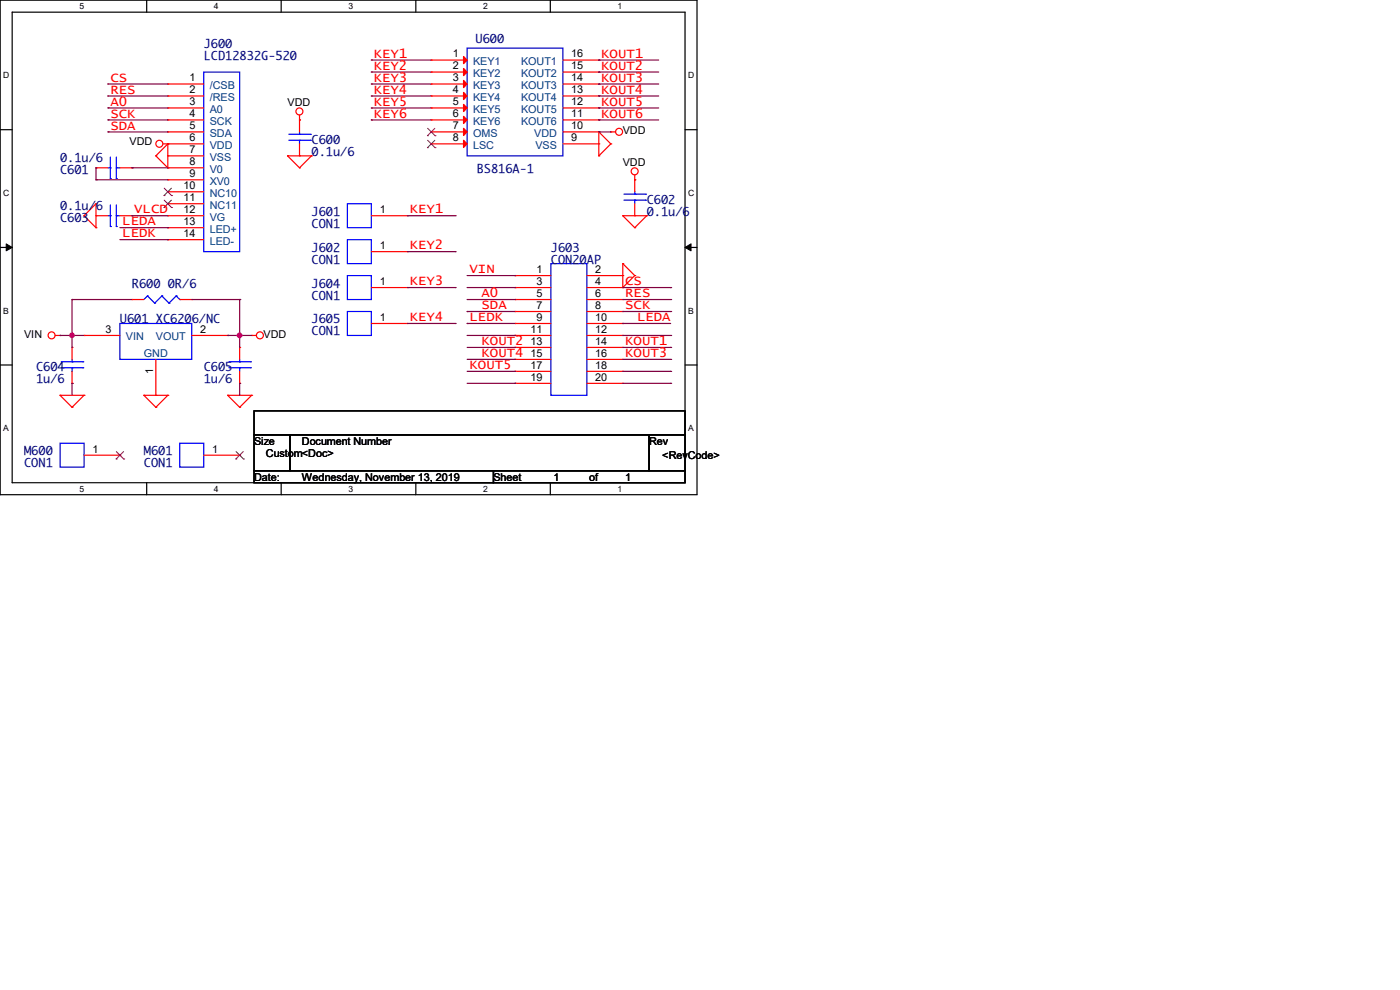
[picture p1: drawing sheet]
<svg xmlns="http://www.w3.org/2000/svg" width="297mm" height="210mm" viewBox="0 0 297 210" stroke-linecap="round" stroke-linejoin="round" font-family="sans-serif">
<path d="M0 0h147.9v104.9h-147.9zM2.6 2.6h142.7v99.8h-142.7z" fill="none" stroke="#000" stroke-width=".25"/>
<g fill="#fff">
<path d="M16.8 .3h1v2h-1z"/>
<path d="M16.8 102.7h1v1.9h-1z"/>
</g>
<path d="M31.1 0v2.6M31.1 102.4v2.5" fill="none" stroke="#000" stroke-width=".25"/>
<g fill="#fff">
<path d="M45.4 .3h1v2h-1z"/>
<path d="M45.4 102.7h1v1.9h-1z"/>
</g>
<path d="M59.6 0v2.6M59.6 102.4v2.5" fill="none" stroke="#000" stroke-width=".25"/>
<g fill="#fff">
<path d="M73.9 .3h1v2h-1z"/>
<path d="M73.9 102.7h1v1.9h-1z"/>
</g>
<path d="M88.2 0v2.6M88.2 102.4v2.5" fill="none" stroke="#000" stroke-width=".25"/>
<g fill="#fff">
<path d="M102.5 .3h1v2h-1z"/>
<path d="M102.5 102.7h1v1.9h-1z"/>
</g>
<path d="M116.8 0v2.6M116.8 102.4v2.5" fill="none" stroke="#000" stroke-width=".25"/>
<g fill="#fff">
<path d="M131 .3h1v2h-1z"/>
<path d="M131 102.7h1v1.9h-1z"/>
<path d="M.7 15h1.2v2h-1.2z"/>
<path d="M146 15h1.2v2h-1.2z"/>
<path d="M.7 40h1.2v2h-1.2z"/>
<path d="M146 40h1.2v2h-1.2z"/>
</g>
<path d="M0 27.5h2.6M145.3 27.5h2.6" fill="none" stroke="#000" stroke-width=".25"/>
<g fill="#fff">
<path d="M.7 64.9h1.2v2h-1.2z"/>
<path d="M146 64.9h1.2v2h-1.2z"/>
</g>
<path d="M0 52.5h2.6M145.3 52.5h2.6" fill="none" stroke="#000" stroke-width=".25"/>
<path d="M1.3 51.7l1.3 .8-1.3 .7zM145.3 52.5l1.3-.8v1.5z" fill="#000" stroke="#000" stroke-width=".21"/>
<g fill="#fff">
<path d="M.7 89.9h1.2v2h-1.2z"/>
<path d="M146 89.9h1.2v2h-1.2z"/>
</g>
<path d="M0 77.4h2.6M145.3 77.4h2.6M53.9 87.2h91.4v5h-91.4zM53.9 92.2h7.6v7.7h-7.6zM53.9 99.9h50.8v2.5h-50.8zM61.5 92.2h76.2v7.7h-76.2zM104.7 99.9h40.6v2.5h-40.6zM137.7 92.2h7.6v7.7h-7.6z" fill="none" stroke="#000" stroke-width=".25"/>
<g fill="none" stroke="#f00" stroke-width=".25">
<path d="M35.6 17.8h.1M35.6 17.8h7.6M91.5 12.7h.1M91.5 15.3h.1M91.5 17.8h.1M91.5 12.7h7.6M91.5 15.3h7.6M91.5 17.8h7.6M119.4 12.7h7.6M119.4 15.3h7.6M119.4 17.8h7.6M127 17.8h.1"/>
<path d="M127 15.3h.1M127 12.7h.1M20.4 35.6h.1M20.4 35.6h2.5M25.4 35.6h2.6M28 35.6h.1M33.1 33.1h.1M33.1 33.1l2.5 2.5M34.6 30.5h8.6M35.6 35.6h.1M35.6 30.5h.1M35.6 20.4h.1"/>
<path d="M35.6 22.9h.1M35.6 25.4h.1M35.6 28h.1M35.6 33.1h.1M35.6 38.1h.1M35.6 33.1h7.6M35.6 30.5v5.1M35.6 30.5l-2.5 2.6M35.6 28h7.6M35.6 20.4h7.6M35.6 22.9h7.6M35.6 25.4h7.6"/>
<path d="M35.6 35.6h7.6M35.6 38.1h7.6M61 33.1h.1M61 33.1h5.1M61 33.1l2.5 2.5M63.5 35.6h.1M63.5 25.4h.1M63.5 33.1h.1M63.5 24.4v3.6M63.5 30.5v2.6M66.1 33.1h.1M66.1 33.1l-2.6 2.5"/>
<path d="M91.5 20.4h.1M91.5 22.9h.1M91.5 25.4h.1M91.5 28h.1M91.5 30.5h.1M91.5 30.5h7.6M91.5 28h7.6M91.5 20.4h7.6M91.5 22.9h7.6M91.5 25.4h7.6M119.4 30.5h7.6M119.4 28h7.6"/>
<path d="M119.4 20.4h7.6M119.4 22.9h7.6M119.4 25.4h7.6M127 28h.1M127 33.1h.1M127 30.5h.1M127 25.4h.1M127 22.9h.1M127 20.4h.1M127 28v5.1M127 28l2.6 2.5M129.6 28h.1"/>
<path d="M129.6 30.5h.1M129.6 28h1M129.6 30.5l-2.6 2.6M134.7 38.1h.1M134.7 37.1v3.6M17.8 45.8h.1M17.8 45.8l2.6 2.5M20.4 48.3h.1M20.4 43.2h.1M20.4 45.8h.1M20.4 43.2v5.1M20.4 43.2l-2.6 2.6"/>
<path d="M20.4 45.8h2.5M25.4 45.8h2.6M28 45.8h.1M35.6 40.7h.1M35.6 43.2h.1M35.6 45.8h.1M35.6 48.3h.1M35.6 50.8h.1M35.6 45.8h7.6M35.6 40.7h7.6M35.6 43.2h7.6M35.6 48.3h7.6"/>
<path d="M35.6 50.8h7.6M78.8 45.8h7.6M78.8 53.4h7.6M86.4 45.8h.1M86.4 53.4h.1M109.3 58.5h.1M109.3 58.5h7.6M124.5 58.5h7.6M132.1 45.8h.1M132.1 55.9h.1M132.1 58.5h.1M132.1 45.8h5.1"/>
<path d="M132.1 45.8l2.6 2.5M132.1 55.9v5.1M132.1 55.9l2.6 2.6M134.7 48.3h.1M134.7 58.5h.1M134.7 45.8h.1M134.7 43.2v2.6M134.7 58.5l-2.6 2.5M137.2 45.8h.1M137.2 45.8l-2.5 2.5M11.7 71.2h1M12.7 71.2h.1"/>
<path d="M15.3 73.7h.1M15.3 73.7v2.5M15.3 78.8v2.5M17.8 71.2h.1M17.8 71.2h7.6M28 63.5h.1M28 63.5h2.5M33.1 76.2v7.7M38.1 63.5h2.6M40.7 63.5h.1M40.7 71.2h7.6M48.3 71.2h.1"/>
<path d="M50.8 73.7h.1M50.8 73.7v2.5M50.8 78.8v2.5M53.4 71.2h.1M53.4 71.2h1M78.8 61h7.6M78.8 68.6h7.6M86.4 61h.1M86.4 68.6h.1M109.3 61h.1M109.3 63.5h.1M109.3 66.1h.1"/>
<path d="M109.3 68.6h.1M109.3 71.2h.1M109.3 73.7h.1M109.3 76.2h.1M109.3 78.8h.1M109.3 71.2h7.6M109.3 63.5h7.6M109.3 61h7.6M109.3 68.6h7.6M109.3 66.1h7.6M109.3 73.7h7.6M109.3 76.2h7.6"/>
<path d="M109.3 78.8h7.6M124.5 71.2h7.6M124.5 63.5h7.6M124.5 61h7.6M124.5 68.6h7.6M124.5 66.1h7.6M124.5 73.7h7.6M124.5 76.2h7.6M124.5 78.8h7.6M132.1 61h.1M132.1 63.5h.1M132.1 66.1h.1"/>
<path d="M132.1 68.6h.1M132.1 71.2h.1M132.1 73.7h.1M132.1 76.2h.1M132.1 78.8h.1M12.7 83.9h.1M12.7 83.9h5.1M12.7 83.9l2.6 2.5M15.3 86.4h.1M15.3 81.3h.1M17.8 83.9h.1M17.8 83.9l-2.5 2.5"/>
<path d="M17.8 96.6h7.6M25.4 96.6h.1M30.5 83.9h.1M30.5 83.9h5.1M30.5 83.9l2.6 2.5M33.1 86.4h.1M33.1 83.9h.1M35.6 83.9h.1M35.6 83.9l-2.5 2.5M43.2 96.6h7.6M48.3 83.9h.1M48.3 83.9h5.1"/>
<path d="M48.3 83.9l2.5 2.5M50.8 86.4h.1M50.8 96.6h.1M50.8 81.3h.1M53.4 83.9h.1M53.4 83.9l-2.6 2.5M109.3 81.3h.1M109.3 81.3h7.6M124.5 81.3h7.6M132.1 81.3h.1"/>
<circle cx="33.8" cy="30.5" r=".74"/>
<circle cx="63.5" cy="23.6" r=".74"/>
<circle cx="131.3" cy="28" r=".74"/>
<circle cx="134.6" cy="36.3" r=".74"/>
<circle cx="10.9" cy="71.1" r=".74"/>
<circle cx="55.1" cy="71.1" r=".74"/>
</g>
<g fill="none" stroke="#00f" stroke-width=".25">
<path d="M43.2 15.3h7.6v38.1h-7.6zM99.1 10.2h20.3v22.9h-20.3zM22.9 35.6h.5M23.4 35.6h.1M23.4 37.9h.1M23.4 33.3v4.6M24.7 37.9h.1M24.7 35.6h.1M24.7 35.6h.7M24.7 33.3v4.6M61.3 29.8h4.5M61.3 28.5h4.5"/>
<path d="M63.5 28.5h.1M63.5 29.8h.1M63.5 28v.5M63.5 29.8v.7M65.8 29.8h.1M65.8 28.5h.1M22.9 45.8h.5M23.4 45.8h.1M23.4 48h.1M23.4 43.5v4.5M24.7 48h.1M24.7 45.8h.1"/>
<path d="M24.7 43.5v4.5M24.7 45.8h.7M73.7 58.5h5.1v5h-5.1zM73.7 43.2h5.1v5.1h-5.1zM73.7 50.8h5.1v5.1h-5.1zM116.9 55.9h7.6v28h-7.6zM132.4 42.5h4.5M132.4 41.2h4.5M134.7 41.2h.1M134.7 42.5h.1M134.7 40.7v.5M134.7 42.5v.7"/>
<path d="M136.9 42.5h.1M136.9 41.2h.1M13 78h4.6M13 76.8h4.6M15.3 76.8h.1M15.3 78h.1M15.3 76.2v.6M15.3 78v.8M17.6 78h.1M17.6 76.8h.1M25.4 68.6h15.3v7.6h-15.3zM31.3 62.8h.1"/>
<path d="M31.3 62.8l-.8 .7M31.3 62.8l1.5 1.5M32.8 64.3h.1M34.3 62.8h.1M34.3 62.8l-1.5 1.5M34.3 62.8l1.6 1.5M35.9 64.3h.1M37.4 62.8h.1M37.4 62.8l-1.5 1.5M37.4 62.8l.7 .7M38.1 63.5h.1M48.6 78h4.5"/>
<path d="M48.6 76.8h4.5M50.8 76.8h.1M50.8 78h.1M50.8 76.2v.6M50.8 78v.8M53.1 78h.1M53.1 76.8h.1M73.7 66.1h5.1v5.1h-5.1zM12.7 94h5.1v5.1h-5.1zM38.1 94h5.1v5.1h-5.1z"/>
</g>
<g fill="#f00" stroke="#f00" stroke-width=".25">
<path d="M98.3 12l.8 .7-.8 .8z"/>
<path d="M98.3 14.5l.8 .8-.8 .7z"/>
<path d="M98.3 17.1l.8 .7-.8 .8z"/>
<path d="M98.3 19.6l.8 .8-.8 .7z"/>
<path d="M98.3 22.1l.8 .8-.8 .8z"/>
<path d="M98.3 24.7l.8 .7-.8 .8z"/>
<path d="M98.3 27.2l.8 .8-.8 .7z"/>
<path d="M98.3 29.8l.8 .7-.8 .8z"/>
</g>
<g fill="none" stroke="#804000" stroke-width=".21">
<path d="M34.8 39.9l1.6 1.6M36.4 39.9l-1.6 1.6M90.7 28.8h.1M90.7 31.3h.1M90.7 27.2l1.6 1.6M90.7 29.8l1.6 1.5M92.2 27.2l-1.5 1.6M92.2 29.8l-1.5 1.5M92.3 28.8h.1M92.3 31.3h.1M34.8 41.5h.1M34.8 44h.1"/>
<path d="M34.8 42.5l1.6 1.5M36.4 42.5l-1.6 1.5M36.4 41.5h.1M36.4 44h.1M24.6 97.4h.1M24.7 95.8l1.5 1.6M26.2 95.8l-1.6 1.6M26.2 97.4h.1M50 97.4h.1M50.1 95.8l1.5 1.6M51.6 95.8l-1.6 1.6M51.6 97.4h.1"/>
</g>
<g fill="none" stroke="#800040" stroke-width=".25">
<path d="M22.9 17.8h.1M22.9 17.8h12.7M78.8 12.7h.1M78.8 15.3h.1M78.8 17.8h.1M78.8 17.8h12.7M78.8 12.7h12.7M78.8 15.3h12.7M127 12.7h.1M127 15.3h.1M127 17.8h.1M127 17.8h12.7"/>
<path d="M127 12.7h12.7M127 15.3h12.7M20.4 38.1h.1M20.4 35.6h.1M20.4 38.1h15.2M20.4 35.6v2.5M22.9 20.4h.1M22.9 22.9h.1M22.9 25.4h.1M22.9 28h.1M22.9 20.4h12.7M22.9 22.9h12.7"/>
<path d="M22.9 25.4h12.7M22.9 28h12.7M28 35.6h.1M28 35.6h7.6M78.8 20.4h.1M78.8 22.9h.1M78.8 25.4h.1M78.8 20.4h12.7M78.8 22.9h12.7M78.8 25.4h12.7M127 20.4h.1M127 22.9h.1"/>
<path d="M127 28h.1M127 25.4h.1M127 20.4h12.7M127 22.9h12.7M127 25.4h12.7M127 28h2.6M25.4 48.3h10.2M25.4 50.8h10.2M28 45.8h.1M28 45.8h7.6M35.6 48.3h.1M35.6 50.8h.1"/>
<path d="M86.4 45.8h10.2M86.4 53.4h10.2M96.6 45.8h.1M96.6 53.4h.1M99.1 58.5h10.2M109.3 58.5h.1M12.7 71.2h.1M12.7 71.2h5.1M15.3 71.2h.1M15.3 63.5h.1M15.3 63.5v10.2M15.3 63.5h12.7"/>
<path d="M40.7 63.5h10.1M48.3 71.2h.1M48.3 71.2h5.1M50.8 71.2h.1M50.8 63.5h.1M50.8 63.5v10.2M86.4 61h10.2M86.4 68.6h10.2M96.6 61h.1M96.6 68.6h.1M99.1 66.1h.1M99.1 68.6h.1"/>
<path d="M99.1 71.2h10.2M99.1 61h10.2M99.1 68.6h10.2M99.1 63.5h10.2M99.1 66.1h10.2M99.1 73.7h10.2M99.1 78.8h10.2M99.1 76.2h10.2M109.3 71.2h.1M109.3 61h.1M109.3 63.5h.1M109.3 73.7h.1"/>
<path d="M109.3 78.8h.1M109.3 76.2h.1M132.1 68.6h.1M132.1 71.2h10.2M132.1 61h10.2M132.1 68.6h10.2M132.1 63.5h10.2M132.1 66.1h10.2M132.1 73.7h10.2M132.1 78.8h10.2M132.1 76.2h10.2M142.3 61h.1"/>
<path d="M142.3 63.5h.1M142.3 66.1h.1M142.3 73.7h.1M142.3 71.2h.1M142.3 76.2h.1M142.3 78.8h.1M15.3 81.3h.1M15.3 81.3v2.6M50.8 81.3h.1M50.8 81.3v2.6M99.1 81.3h10.2M109.3 81.3h.1"/>
<path d="M132.1 81.3h10.2M142.3 81.3h.1"/>
</g>
<g fill="#f0f" stroke="#f0f" stroke-width=".25">
<circle cx="50.8" cy="71.1" r=".49"/>
<circle cx="15.3" cy="71.1" r=".49"/>
</g>
<g font-size="2.8" fill="#f00">
<text x="23.4" y="17.3">CS</text>
<text x="79.3" y="12.2">KEY1</text>
<text x="79.3" y="14.8">KEY2</text>
<text x="79.3" y="17.3">KEY3</text>
<text x="127.6" y="12.2">KOUT1</text>
<text x="127.6" y="14.8">KOUT2</text>
<text x="127.6" y="17.3">KOUT3</text>
<text x="23.4" y="19.9">RES</text>
<text x="23.4" y="22.4">A0</text>
<text x="79.3" y="19.9">KEY4</text>
<text x="79.3" y="22.4">KEY5</text>
<text x="127.6" y="19.9">KOUT4</text>
<text x="127.6" y="22.4">KOUT5</text>
<text x="23.4" y="24.9">SCK</text>
<text x="23.4" y="27.5">SDA</text>
<text x="79.3" y="24.9">KEY6</text>
<text x="127.6" y="24.9">KOUT6</text>
<text x="26" y="47.8">LEDA</text>
<text x="28.5" y="45.3">VLCD</text>
<text x="86.9" y="45.3">KEY1</text>
<text x="26" y="50.3">LEDK</text>
<text x="86.9" y="52.9">KEY2</text>
<text x="99.6" y="58">VIN</text>
<text x="86.9" y="60.5">KEY3</text>
<text x="102.2" y="63">A0</text>
<text x="102.2" y="65.6">SDA</text>
<text x="132.6" y="60.5">CS</text>
<text x="132.6" y="63">RES</text>
<text x="132.6" y="65.6">SCK</text>
<text x="86.9" y="68.1">KEY4</text>
<text x="99.6" y="68.1">LEDK</text>
<text x="135.2" y="68.1">LEDA</text>
<text x="102.2" y="73.2">KOUT2</text>
<text x="102.2" y="75.7">KOUT4</text>
<text x="132.6" y="73.2">KOUT1</text>
<text x="132.6" y="75.7">KOUT3</text>
<text x="99.6" y="78.3">KOUT5</text>
</g>
<g font-size="2.5" fill="#000080">
<text x="43.2" y="10.2">J600</text>
<text x="100.9" y="9.2">U600</text>
<text x="43.2" y="12.7">LCD12832G-520</text>
<text x="12.7" y="34.3">0.1u/6</text>
<text x="66.1" y="30.5">C600</text>
<text x="66.1" y="33.1">0.1u/6</text>
<text x="12.7" y="36.9">C601</text>
<text x="101.1" y="36.6">BS816A-1</text>
<text x="12.7" y="47">C603</text>
<text x="12.7" y="44.5">0.1u/6</text>
<text x="66.1" y="45.8">J601</text>
<text x="137.2" y="43.2">C602</text>
<text x="137.2" y="45.8">0.1u/6</text>
<text x="66.1" y="48.3">CON1</text>
<text x="66.1" y="53.4">J602</text>
<text x="116.9" y="53.4">J603</text>
<text x="66.1" y="55.9">CON1</text>
<text x="116.9" y="55.9">CON20AP</text>
<text x="28" y="61">R600 0R/6</text>
<text x="66.1" y="61">J604</text>
<text x="66.1" y="63.5">CON1</text>
<text x="25.4" y="68.6">U601 XC6206/NC</text>
<text x="66.1" y="68.6">J605</text>
<text x="66.1" y="71.2">CON1</text>
<text x="7.7" y="78.8">C604</text>
<text x="7.7" y="81.3">1u/6</text>
<text x="43.2" y="78.8">C605</text>
<text x="43.2" y="81.3">1u/6</text>
<text x="5.1" y="96.6">M600</text>
<text x="5.1" y="99.1">CON1</text>
<text x="30.5" y="96.6">M601</text>
<text x="30.5" y="99.1">CON1</text>
</g>
<g font-size="2.3">
<text x="40.2" y="17.3">1</text>
<text x="96.1" y="12.2">1</text>
<text x="96.1" y="14.7">2</text>
<text x="96.1" y="17.3">3</text>
<text x="121.2" y="17.3">14</text>
<text x="121.2" y="14.7">15</text>
<text x="121.2" y="12.2">16</text>
<text x="40.2" y="19.8">2</text>
<text x="40.2" y="22.4">3</text>
<text x="61" y="22.4">VDD</text>
<text x="96.1" y="19.8">4</text>
<text x="96.1" y="22.4">5</text>
<text x="121.2" y="22.4">12</text>
<text x="121.2" y="19.8">13</text>
<text x="40.2" y="24.9">4</text>
<text x="40.2" y="27.4">5</text>
<text x="40.2" y="30">6</text>
<text x="96.1" y="24.9">6</text>
<text x="96.1" y="27.4">7</text>
<text x="96.1" y="30">8</text>
<text x="121.2" y="30">9</text>
<text x="121.2" y="27.4">10</text>
<text x="121.2" y="24.9">11</text>
<text x="132.1" y="28.5">VDD</text>
<text x="27.5" y="30.8">VDD</text>
<text x="40.2" y="32.5">7</text>
<text x="40.2" y="35.1">8</text>
<text x="132.1" y="35.1">VDD</text>
<text x="38.9" y="40.1">10</text>
<text x="40.2" y="37.6">9</text>
<text x="38.9" y="42.7">11</text>
<text x="38.9" y="45.2">12</text>
<text x="38.9" y="47.8">13</text>
<text x="80.6" y="45.2">1</text>
<text x="38.9" y="50.3">14</text>
<text x="80.6" y="52.8">1</text>
<text x="113.8" y="57.9">1</text>
<text x="126.3" y="57.9">2</text>
<text x="80.6" y="60.5">1</text>
<text x="113.8" y="60.5">3</text>
<text x="113.8" y="63">5</text>
<text x="113.8" y="65.5">7</text>
<text x="126.3" y="60.5">4</text>
<text x="126.3" y="63">6</text>
<text x="126.3" y="65.5">8</text>
<text x="5.1" y="71.7">VIN</text>
<text x="22.4" y="70.6">3</text>
<text x="42.5" y="70.6">2</text>
<text x="55.9" y="71.7">VDD</text>
<text x="80.6" y="68.1">1</text>
<text x="112.6" y="70.6">11</text>
<text x="113.8" y="68.1">9</text>
<text x="126.3" y="68.1">10</text>
<text x="126.3" y="70.6">12</text>
<text x="112.6" y="73.2">13</text>
<text x="112.6" y="75.7">15</text>
<text x="126.3" y="73.2">14</text>
<text x="126.3" y="75.7">16</text>
<text x="32.5" y="79.3" transform="rotate(-90 32.5 79.3)">1</text>
<text x="112.6" y="78.2">17</text>
<text x="112.6" y="80.8">19</text>
<text x="126.3" y="78.2">18</text>
<text x="126.3" y="80.8">20</text>
<text x="53.9" y="94.3">Size</text>
<text x="64" y="94.3">Document Number</text>
<text x="137.7" y="94.3">Rev</text>
<text x="19.6" y="96">1</text>
<text x="45" y="96">1</text>
<text x="53.9" y="101.9">Date:</text>
<text x="56.4" y="96.9">Custom&lt;Doc&gt;</text>
<text x="64.1" y="101.9">Wednesday, November 13, 2019</text>
<text x="104.7" y="101.9">Sheet</text>
<text x="117.4" y="101.9">1</text>
<text x="125" y="101.9">of</text>
<text x="132.6" y="101.9">1</text>
<text x="140.5" y="97.4">&lt;RevCode&gt;</text>
</g>
<g font-size="2.3" fill="#004080">
<text x="100.4" y="13.8">KEY1</text>
<text x="100.4" y="16.3">KEY2</text>
<text x="110.5" y="16.3">KOUT2</text>
<text x="110.5" y="13.8">KOUT1</text>
<text x="44.5" y="18.9">/CSB</text>
<text x="44.5" y="21.4">/RES</text>
<text x="44.5" y="24">A0</text>
<text x="100.4" y="18.9">KEY3</text>
<text x="100.4" y="21.4">KEY4</text>
<text x="100.4" y="24">KEY5</text>
<text x="110.5" y="24">KOUT5</text>
<text x="110.5" y="21.4">KOUT4</text>
<text x="110.5" y="18.9">KOUT3</text>
<text x="44.5" y="26.5">SCK</text>
<text x="44.5" y="29">SDA</text>
<text x="100.4" y="26.5">KEY6</text>
<text x="100.4" y="29">OMS</text>
<text x="110.5" y="26.5">KOUT6</text>
<text x="113.3" y="29">VDD</text>
<text x="44.5" y="31.6">VDD</text>
<text x="44.5" y="34.1">VSS</text>
<text x="100.4" y="31.6">LSC</text>
<text x="113.6" y="31.6">VSS</text>
<text x="44.5" y="36.7">V0</text>
<text x="44.5" y="39.2">XV0</text>
<text x="44.5" y="41.7">NC10</text>
<text x="44.5" y="44.3">NC11</text>
<text x="44.5" y="46.8">VG</text>
<text x="44.5" y="49.4">LED+</text>
<text x="44.5" y="51.9">LED-</text>
<text x="26.7" y="72.2">VIN</text>
<text x="30.5" y="75.8">GND</text>
<text x="33.1" y="72.2">VOUT</text>
</g>
<g font-size="1.8">
<text x="16.8" y="1.9">5</text>
<text x="45.4" y="1.9">4</text>
<text x="73.9" y="1.9">3</text>
<text x="102.5" y="1.9">2</text>
<text x="131" y="1.9">1</text>
<text x=".7" y="16.6">D</text>
<text x="146" y="16.6">D</text>
<text x=".7" y="41.6">C</text>
<text x="146" y="41.6">C</text>
<text x=".7" y="66.5">B</text>
<text x="146" y="66.5">B</text>
<text x=".7" y="91.5">A</text>
<text x="146" y="91.5">A</text>
<text x="16.8" y="104.3">5</text>
<text x="45.4" y="104.3">4</text>
<text x="73.9" y="104.3">3</text>
<text x="102.5" y="104.3">2</text>
<text x="131" y="104.3">1</text>
</g>
</svg>
